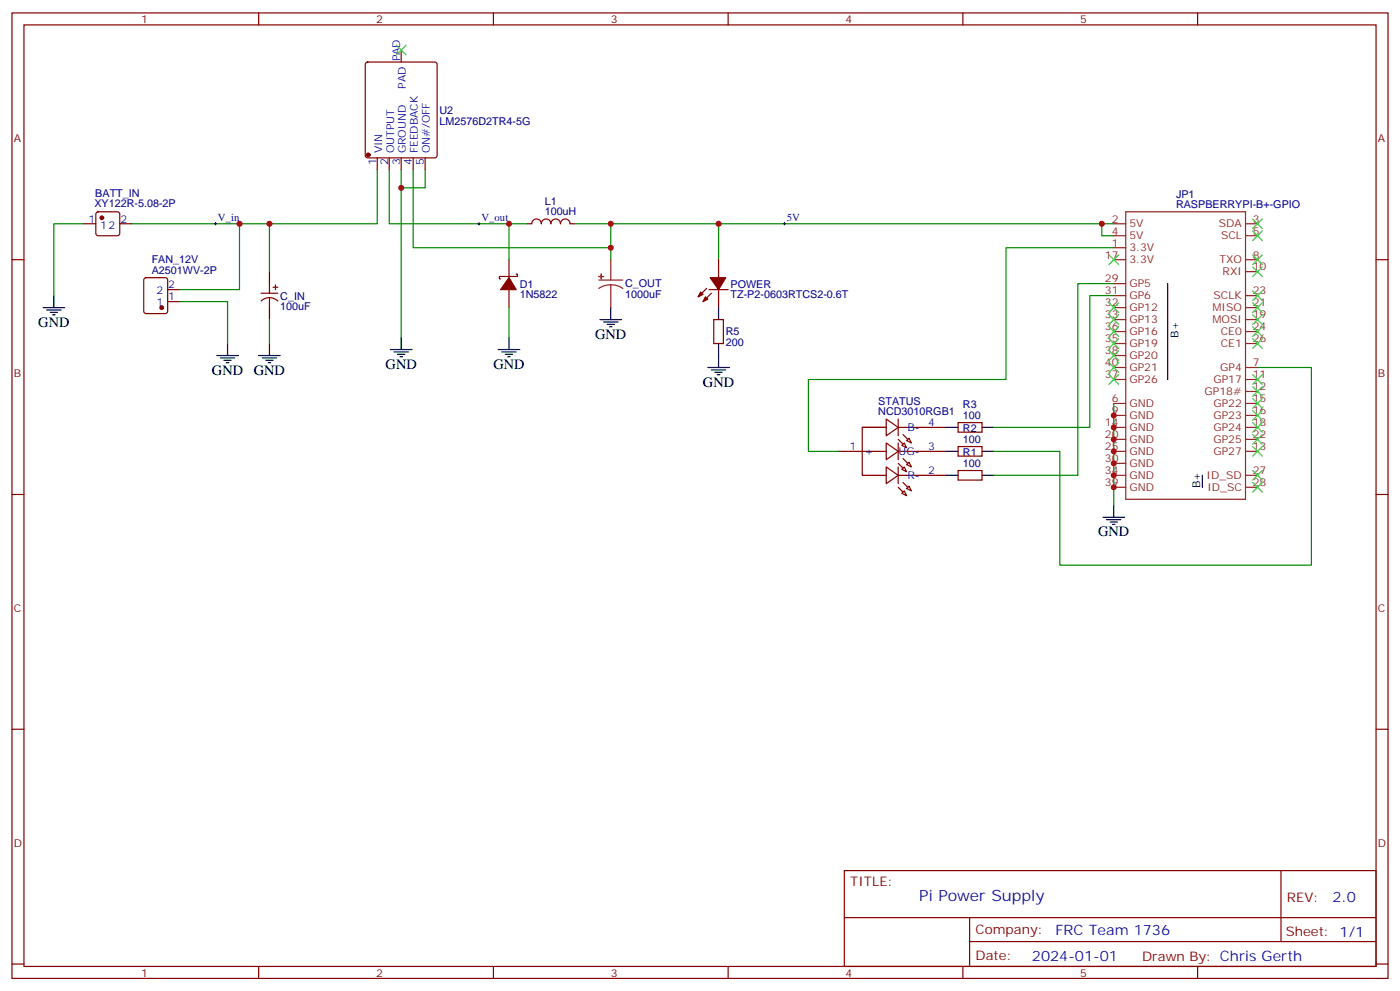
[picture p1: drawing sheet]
<svg xmlns="http://www.w3.org/2000/svg" width="412mm" height="292mm" viewBox="0 0 412 292" stroke-linecap="round" stroke-linejoin="round" font-family="sans-serif">
<g fill="none" stroke="#870000" stroke-width=".35">
<path d="M3.5 3.8h405.4v284.3h-405.4zM7.1 7.3h398.2v277.3h-398.2zM76.2 3.8v3.5M107.8 18.5l.5-.2h19.8l.5 .2 .2 .5v26.8l-.3 .5-.4 .2h-19.8l-.5-.2-.2-.5v-26.8zM118.2 14.7v3.6M145.3 3.8v3.5M214.5 3.8v3.5M283.6 3.8v3.5M352.8 3.8v3.5M111.1 46.5v3.5M114.7 46.5v3.5M118.2 46.5v3.5"/>
<path d="M121.7 46.5v3.5M125.2 46.5v3.5M3.5 76.5h3.6M24.7 65.9h3.5M28.5 62.6l.4-.2h5.7l.5 .2 .2 .5v5.6l-.3 .5-.4 .2h-5.7l-.5-.2-.2-.5v-5.6zM35.3 65.9h3.5M149.9 76.5v5.3M155.2 65.9h1.4a1.41 1.41 0 0 1 1.5-1.4 1.41 1.41 0 0 1 1.4 1.4 1.41 1.41 0 0 1 1.4-1.4 1.41 1.41 0 0 1 1.4 1.4 1.41 1.41 0 0 1 1.4-1.4 1.41 1.41 0 0 1 1.4 1.4 1.41 1.41 0 0 1 1.4-1.4 1.41 1.41 0 0 1 1.4 1.4h1.4M211.7 76.5v5.3M405.3 76.5h3.6M42.6 82l.4-.2h5.7l.6 .4 .1 9.5-.5 .6-5.9 .1-.6-.5-.1-9.4zM49.4 88.8h3.5"/>
<path d="M49.4 85.3h3.5M76.9 86.4h4.9M76.9 88.6a3.5 3.5 0 0 1 5 .1M79.4 83.5v2.9M79.4 87.8v2.8M80.4 84.6h1.4M81.1 83.9v1.4M149.9 85.3v5.3M152 80.7h.4v.7h-5.3v.7h.4M208.1 84.9l-2.4 2.5M208.8 85.3h5.7M209.5 86.4l-2.4 2.4"/>
<path d="M210.3 94.1h2.8v7.1h-2.8zM211.7 85.3v5.3M246.9 132.9h14.2M254 125.9h7.1h-7.1v14.1h7.1M261.1 123.4l3.5 2.5-3.5 2.4zM261.1 130.5l3.5 2.4-3.5 2.5zM261.1 137.5l3.5 2.5-3.5 2.5zM264.6 125.9h14.1M264.6 132.9h14.1M264.6 140h14.1M264.6 123.4v4.9M264.6 130.5v4.9"/>
<path d="M264.6 137.5v5M265.6 131.2l.7-.7 .8 1.4zM266.3 137.5l.8 1.4-1.5-.7zM267.1 129.8l.7-.8 .7 1.5zM267.1 136.8l.7-.7 .7 1.4zM282.2 138.6h7.1v2.8h-7.1zM282.2 131.5h7.1v2.8h-7.1zM282.2 124.5h7.1v2.8h-7.1zM3.5 145.6h3.6M266.3 144.6l.8 1.4-1.5-.7zM267.1 143.9l.7-.7 .7 1.4zM405.3 145.6h3.6"/>
<path d="M3.5 214.8h3.6M405.3 214.8h3.6M248.7 256.4h156.6v28.2h-156.6zM377.3 256.4v20.9M248.7 270.2h156.5M285.6 277.3h119.6M285.6 270.2v14.2M3.5 283.9h3.6M76.2 284.6v3.5M145.3 284.6v3.5M214.5 284.6v3.5M283.6 284.6v3.5"/>
<path d="M352.8 284.6v3.5M405.3 283.9h3.6"/>
</g>
<g fill="none" stroke="#000" stroke-width=".35">
<path d="M12.7 90.6h6.3M13.8 91.3h4.2M14.8 92h2.1M15.5 92.7h.7M15.9 87.1v3.5M79.4 80v3.5M79.4 90.6v3.5M118.2 99.4v3.5M149.9 99.4v3.5M176.7 94.1h6.4M177.8 94.8h4.2M178.9 95.5h2.1"/>
<path d="M179.6 96.2h.7M179.9 90.6v3.5M211.7 90.6v3.5M344 83.5v28.3M63.9 104.7h6.3M64.9 105.4h4.2M66 106.1h2.1M66.7 106.8h.7M67 101.2v3.5M76.2 104.7h6.3M77.3 105.4h4.2M78.3 106.1h2.1"/>
<path d="M79 106.8h.7M79.4 101.2v3.5M115 102.9h6.4M116.1 103.6h4.2M117.1 104.4h2.1M117.8 105.1h.7M146.8 102.9h6.3M147.8 103.6h4.2M148.9 104.4h2.1M149.6 105.1h.7M208.5 108.2h6.3M209.5 108.9h4.3"/>
<path d="M210.6 109.6h2.1M211.3 110.3h.7M211.7 101.2v7M278.7 140h3.5M278.7 132.9h3.5M278.7 125.9h3.5M289.3 140h3.5M289.3 132.9h3.5M289.3 125.9h3.5M354.2 140v3.5M324.9 152.3h6.4M326 153h4.2"/>
<path d="M327 153.7h2.1M327.7 154.4h.7M328.1 148.8v3.5"/>
</g>
<g fill="#870000" stroke="#870000" stroke-width=".35">
<path d="M149.9 81.8l2.1 3.5h-4.5z"/>
<path d="M264.6 129.4l1.4 1.4z"/>
<path d="M266 128l1.4 1.4z"/>
<path d="M264.6 136.5l1.4 1.4z"/>
<path d="M266 135l1.4 1.5z"/>
<path d="M264.6 143.5l1.4 1.4z"/>
<path d="M266 142.1l1.4 1.4z"/>
<path d="M207.8 87.4l.7 .7-1.4 .7z"/>
<path d="M206.4 86l.7 .7-1.4 .7z"/>
<path d="M209.2 81.8h4.6l-2.1 3.5z"/>
<circle cx="108.5" cy="45.6" r=".53"/>
<circle cx="47.6" cy="90.6" r=".53"/>
<circle cx="30" cy="64.1" r=".53"/>
</g>
<g fill="none" stroke="#008700" stroke-width=".35">
<path d="M111.1 50v15.9h-31.7v14.1M114.7 50v15.9h40.5M118.2 50v49.4M121.7 50v23h58.2M125.2 50v5.3h-7M24.7 65.9h-8.8v21.2M38.8 65.9h40.6M70.6 65.9v19.4h-17.7M149.9 65.9v10.6M169.3 65.9h10.6v10.6M179.9 65.9h148.2M211.7 65.9v10.6"/>
<path d="M324.6 65.9v3.5h3.5M328.1 73h-31.8v38.8h-58.2v21.1h8.8M52.9 88.8h14.1v12.4M79.4 94.1v7.1M149.9 90.6v8.8M328.1 83.5h-10.6v56.5h-24.7M328.1 87.1h-7.1v38.8h-28.2M328.1 118.8v30M370.4 108.2h15.9v58.2h-74.1v-33.5h-19.4"/>
</g>
<g fill="none" stroke="#8c2424" stroke-width=".35">
<path d="M179.9 76.5v6M328.1 73h3.5M328.1 65.9h3.5M328.1 69.4h3.5M328.1 76.5h3.5M331.6 62.4h35.3v84.6h-35.3zM366.9 65.9h3.5M366.9 69.4h3.5M366.9 76.5h3.5M176.4 82.5h7M179.9 83.9l1.9 .2 1.6 .8M179.9 83.9l-1.8 .2-1.7 .8"/>
<path d="M179.9 83.9v6.7M328.1 94.1h3.5M328.1 90.6h3.5M328.1 87.1h3.5M328.1 97.6h3.5M328.1 83.5h3.5M366.9 94.1h3.5M366.9 90.6h3.5M366.9 87.1h3.5M366.9 97.6h3.5M366.9 80h3.5M328.1 108.2h3.5"/>
<path d="M328.1 111.8h3.5M328.1 118.8h3.5M328.1 101.2h3.5M328.1 104.7h3.5M366.9 108.2h3.5M366.9 111.8h3.5M366.9 118.8h3.5M366.9 101.2h3.5M366.9 115.3h3.5M328.1 122.3h3.5M328.1 132.9h3.5M328.1 129.4h3.5"/>
<path d="M328.1 125.9h3.5M328.1 136.5h3.5M328.1 140h3.5M366.9 122.3h3.5M366.9 132.9h3.5M366.9 129.4h3.5M366.9 125.9h3.5M366.9 140h3.5M328.1 143.5h3.5M366.9 143.5h3.5"/>
</g>
<g fill="none" stroke="#3c3" stroke-width=".35">
<path d="M116.8 13.3l2.8 2.9M119.6 13.3l-2.8 2.9M326.7 75.1l2.8 2.8M329.5 75.1l-2.8 2.8M369 64.5l2.8 2.8M369 68l2.8 2.8M369 75.1l2.8 2.8M369 78.6l2.8 2.8M371.8 64.5l-2.8 2.8M371.8 68l-2.8 2.8M371.8 75.1l-2.8 2.8M371.8 78.6l-2.8 2.8"/>
<path d="M326.7 99.8l2.8 2.8M326.7 96.2l2.8 2.9M326.7 89.2l2.8 2.8M326.7 92.7l2.8 2.8M329.5 99.8l-2.8 2.8M329.5 96.2l-2.8 2.9M329.5 89.2l-2.8 2.8M329.5 92.7l-2.8 2.8M369 85.7l2.8 2.8M369 89.2l2.8 2.8M369 92.7l2.8 2.8M369 96.2l2.8 2.9"/>
<path d="M369 99.8l2.8 2.8M371.8 85.7l-2.8 2.8M371.8 89.2l-2.8 2.8M371.8 92.7l-2.8 2.8M371.8 96.2l-2.8 2.9M371.8 99.8l-2.8 2.8M326.7 110.3l2.8 2.9M326.7 106.8l2.8 2.8M326.7 103.3l2.8 2.8M329.5 106.8l-2.8 2.8M329.5 110.3l-2.8 2.9M329.5 103.3l-2.8 2.8"/>
<path d="M369 110.3l2.8 2.9M369 113.9l2.8 2.8M369 117.4l2.8 2.8M371.8 110.3l-2.8 2.9M371.8 113.9l-2.8 2.8M371.8 117.4l-2.8 2.8M369 120.9l2.8 2.9M369 124.5l2.8 2.8M369 128l2.8 2.8M369 131.5l2.8 2.8M369 138.6l2.8 2.8M371.8 120.9l-2.8 2.9"/>
<path d="M371.8 124.5l-2.8 2.8M371.8 128l-2.8 2.8M371.8 131.5l-2.8 2.8M371.8 138.6l-2.8 2.8M369 142.1l2.8 2.8M371.8 142.1l-2.8 2.8"/>
</g>
<path d="M63.1 65.9h.8M63.5 65.5v.8M140.8 65.9h.7M141.1 65.5v.8M230.7 65.9h.7M231.1 65.5v.8" fill="none" stroke="#000" stroke-width=".29"/>
<g fill="#8c2424" stroke="#8c2424" stroke-width=".35">
<path d="M176.4 81.4l1.4 .1z"/>
<path d="M177.1 80.7v1.4z"/>
</g>
<g fill="#c00">
<circle cx="149.9" cy="65.9" r=".88"/>
<circle cx="79.4" cy="65.9" r=".88"/>
<circle cx="179.9" cy="73" r=".88"/>
<circle cx="179.9" cy="65.9" r=".88"/>
<circle cx="324.6" cy="65.9" r=".88"/>
<circle cx="211.7" cy="65.9" r=".88"/>
<circle cx="118.2" cy="55.3" r=".88"/>
<circle cx="328.1" cy="143.5" r=".88"/>
<circle cx="328.1" cy="140" r=".88"/>
<circle cx="328.1" cy="136.5" r=".88"/>
<circle cx="328.1" cy="125.9" r=".88"/>
<circle cx="328.1" cy="129.4" r=".88"/>
<circle cx="328.1" cy="132.9" r=".88"/>
<circle cx="328.1" cy="122.3" r=".88"/>
<circle cx="70.6" cy="65.9" r=".88"/>
</g>
<text font-size="4.6" fill="#00f" x="270.8" y="265.4">Pi Power Supply</text>
<g font-size="4.2">
<text x="11.3" y="96.2">GND</text>
<text x="175.3" y="99.8">GND</text>
<text x="62.4" y="110.3">GND</text>
<text x="74.8" y="110.3">GND</text>
<text x="113.6" y="108.6">GND</text>
<text x="145.3" y="108.6">GND</text>
<text x="207.1" y="113.9">GND</text>
<text x="323.5" y="158">GND</text>
</g>
<g font-size="4.2" fill="#00f">
<text x="392.5" y="265.7">2.0</text>
<text x="310.9" y="275.2">FRC Team 1736</text>
<text x="304" y="283">2024-01-01</text>
</g>
<g font-size="3.9" fill="#800">
<text x="250.5" y="261">TITLE:</text>
<text x="379.1" y="265.7">REV:</text>
<text x="287.4" y="275.2">Company:</text>
<text x="378.7" y="275.8">Sheet: 1/1</text>
<text x="287.4" y="282.9">Date:</text>
<text x="336.4" y="282.9">Drawn By: Chris Gerth</text>
</g>
<g font-size="3.2" fill="#800">
<text x="41.6" y="6.8">1</text>
<text x="110.8" y="6.8">2</text>
<text x="179.9" y="6.8">3</text>
<text x="249.1" y="6.8">4</text>
<text x="318.2" y="6.8">5</text>
<text x="4.1" y="41.9">A</text>
<text x="405.9" y="41.9">A</text>
<text x="4.1" y="111.1">B</text>
<text x="405.9" y="111.1">B</text>
<text x="4.1" y="180.2">C</text>
<text x="405.9" y="180.2">C</text>
<text x="4.1" y="249.3">D</text>
<text x="405.9" y="249.3">D</text>
<text x="41.6" y="287.6">1</text>
<text x="110.8" y="287.6">2</text>
<text x="179.9" y="287.6">3</text>
<text x="249.1" y="287.6">4</text>
<text x="318.2" y="287.6">5</text>
</g>
<g font-size="3.2" fill="#00f">
<text x="117.8" y="18.1" transform="rotate(-90 117.8 18.1)">PAD</text>
<text x="119.6" y="26.1" transform="rotate(-90 119.6 26.1)">PAD</text>
<text x="112.5" y="45.2" transform="rotate(-90 112.5 45.2)">VIN</text>
<text x="116.1" y="45.2" transform="rotate(-90 116.1 45.2)">OUTPUT</text>
<text x="119.6" y="45.2" transform="rotate(-90 119.6 45.2)">GROUND</text>
<text x="123.1" y="45.2" transform="rotate(-90 123.1 45.2)">FEEDBACK</text>
<text x="126.6" y="45.2" transform="rotate(-90 126.6 45.2)">ON#/OFF</text>
<text x="110.8" y="48.7" transform="rotate(-90 110.8 48.7)">1</text>
<text x="114.3" y="48.7" transform="rotate(-90 114.3 48.7)">2</text>
<text x="117.8" y="48.7" transform="rotate(-90 117.8 48.7)">3</text>
<text x="121.4" y="48.7" transform="rotate(-90 121.4 48.7)">4</text>
<text x="124.9" y="48.7" transform="rotate(-90 124.9 48.7)">5</text>
<text x="26" y="65.5">1</text>
<text x="35.5" y="65.5">2</text>
<text x="64.2" y="65">V_in</text>
<text x="141.8" y="65">V_out</text>
<text x="231.8" y="65">5V</text>
<text x="29.5" y="67.3">12</text>
<text x="46.1" y="86.7">2</text>
<text x="49.6" y="88.5">1</text>
<text x="49.6" y="84.9">2</text>
<text x="46.1" y="90.2">1</text>
<text x="273.4" y="125.5">4</text>
<text x="267.3" y="126.9">B-</text>
<text x="250.2" y="132.6">1</text>
<text x="254.7" y="134">+</text>
<text x="264.7" y="134">UG-</text>
<text x="273.4" y="132.6">3</text>
<text x="267.3" y="141">R-</text>
<text x="273.4" y="139.6">2</text>
</g>
<g font-size="3.2" fill="#000080">
<text x="129.5" y="33.5">U2</text>
<text x="129.5" y="36.7">LM2576D2TR4-5G</text>
<text x="28.1" y="58.1">BATT_IN</text>
<text x="346.4" y="58.2">JP1</text>
<text x="27.8" y="61.1">XY122R-5.08-2P</text>
<text x="160.4" y="63.4">100uH</text>
<text x="160.4" y="60.3">L1</text>
<text x="346.4" y="61.3">RASPBERRYPI-B+-GPIO</text>
<text x="44.7" y="77.5">FAN_12V</text>
<text x="44.7" y="80.7">A2501WV-2P</text>
<text x="82.6" y="88.3">C_IN</text>
<text x="153.1" y="87.8">1N5822</text>
<text x="153.1" y="84.7">D1</text>
<text x="184.1" y="87.8">1000uF</text>
<text x="184.1" y="84.7">C_OUT</text>
<text x="215.2" y="87.9">TZ-P2-0603RTCS2-0.6T</text>
<text x="215.2" y="84.7">POWER</text>
<text x="82.6" y="91.3">100uF</text>
<text x="213.8" y="101.9">200</text>
<text x="213.8" y="98.8">R5</text>
<text x="258.7" y="119.2">STATUS</text>
<text x="258.7" y="122.3">NCD3010RGB1</text>
<text x="283.6" y="123.4">100</text>
<text x="283.6" y="120.2">R3</text>
<text x="283.6" y="130.5">100</text>
<text x="283.6" y="127.3">R2</text>
<text x="283.6" y="137.5">100</text>
<text x="283.6" y="134.3">R1</text>
</g>
<g font-size="3.2" fill="#8d2323">
<text x="327.5" y="65.5">2</text>
<text x="369" y="65.5">3</text>
<text x="327.5" y="69.1">4</text>
<text x="332.7" y="70.5">5V</text>
<text x="332.7" y="67">5V</text>
<text x="359.1" y="67">SDA</text>
<text x="359.7" y="70.5">SCL</text>
<text x="369" y="69.1">5</text>
<text x="325.5" y="76.1">17</text>
<text x="327.5" y="72.6">1</text>
<text x="332.7" y="74">3.3V</text>
<text x="332.7" y="77.5">3.3V</text>
<text x="359.2" y="77.5">TXO</text>
<text x="369" y="76.1">8</text>
<text x="325.5" y="83.2">29</text>
<text x="360.1" y="81.1">RXI</text>
<text x="369" y="79.7">10</text>
<text x="325.5" y="86.7">31</text>
<text x="332.7" y="84.6">GP5</text>
<text x="332.7" y="88.1">GP6</text>
<text x="357.5" y="88.1">SCLK</text>
<text x="369" y="86.7">23</text>
<text x="325.5" y="90.2">32</text>
<text x="325.5" y="93.8">33</text>
<text x="332.7" y="91.7">GP12</text>
<text x="332.7" y="95.2">GP13</text>
<text x="357.2" y="95.2">MOSI</text>
<text x="357.2" y="91.7">MISO</text>
<text x="369" y="93.8">19</text>
<text x="369" y="90.2">21</text>
<text x="325.5" y="100.8">35</text>
<text x="325.5" y="97.3">36</text>
<text x="332.7" y="98.7">GP16</text>
<text x="359.6" y="98.7">CE0</text>
<text x="369" y="100.8">26</text>
<text x="369" y="97.3">24</text>
<text x="325.5" y="104.4">38</text>
<text x="325.5" y="107.9">40</text>
<text x="332.7" y="102.2">GP19</text>
<text x="332.7" y="105.8">GP20</text>
<text x="359.6" y="102.2">CE1</text>
<text x="369" y="107.9">7</text>
<text x="325.5" y="111.4">37</text>
<text x="332.7" y="112.8">GP26</text>
<text x="332.7" y="109.3">GP21</text>
<text x="357.4" y="112.8">GP17</text>
<text x="359.4" y="109.3">GP4</text>
<text x="369" y="111.4">11</text>
<text x="327.5" y="118.5">6</text>
<text x="332.7" y="119.9">GND</text>
<text x="354.8" y="116.3">GP18#</text>
<text x="357.4" y="119.9">GP22</text>
<text x="369" y="118.5">15</text>
<text x="369" y="114.9">12</text>
<text x="325.5" y="125.5">14</text>
<text x="327.5" y="122">9</text>
<text x="332.7" y="123.4">GND</text>
<text x="357.4" y="123.4">GP23</text>
<text x="369" y="125.5">18</text>
<text x="369" y="122">16</text>
<text x="325.5" y="129">20</text>
<text x="332.7" y="130.5">GND</text>
<text x="332.7" y="126.9">GND</text>
<text x="357.4" y="130.5">GP25</text>
<text x="357.4" y="126.9">GP24</text>
<text x="369" y="129">22</text>
<text x="325.5" y="132.6">25</text>
<text x="325.5" y="136.1">30</text>
<text x="332.7" y="134">GND</text>
<text x="332.7" y="137.5">GND</text>
<text x="357.4" y="134">GP27</text>
<text x="369" y="132.6">13</text>
<text x="325.5" y="139.6">34</text>
<text x="325.5" y="143.2">39</text>
<text x="332.7" y="141">GND</text>
<text x="355.4" y="141">ID_SD</text>
<text x="369" y="139.6">27</text>
<text x="369" y="143.2">28</text>
<text x="332.7" y="144.6">GND</text>
<text x="355.7" y="144.6">ID_SC</text>
</g>
<g font-size="3.2">
<text x="347.1" y="99.4" transform="rotate(-90 347.1 99.4)">B+</text>
<text x="353.5" y="143.9" transform="rotate(-90 353.5 143.9)">B+</text>
</g>
</svg>
